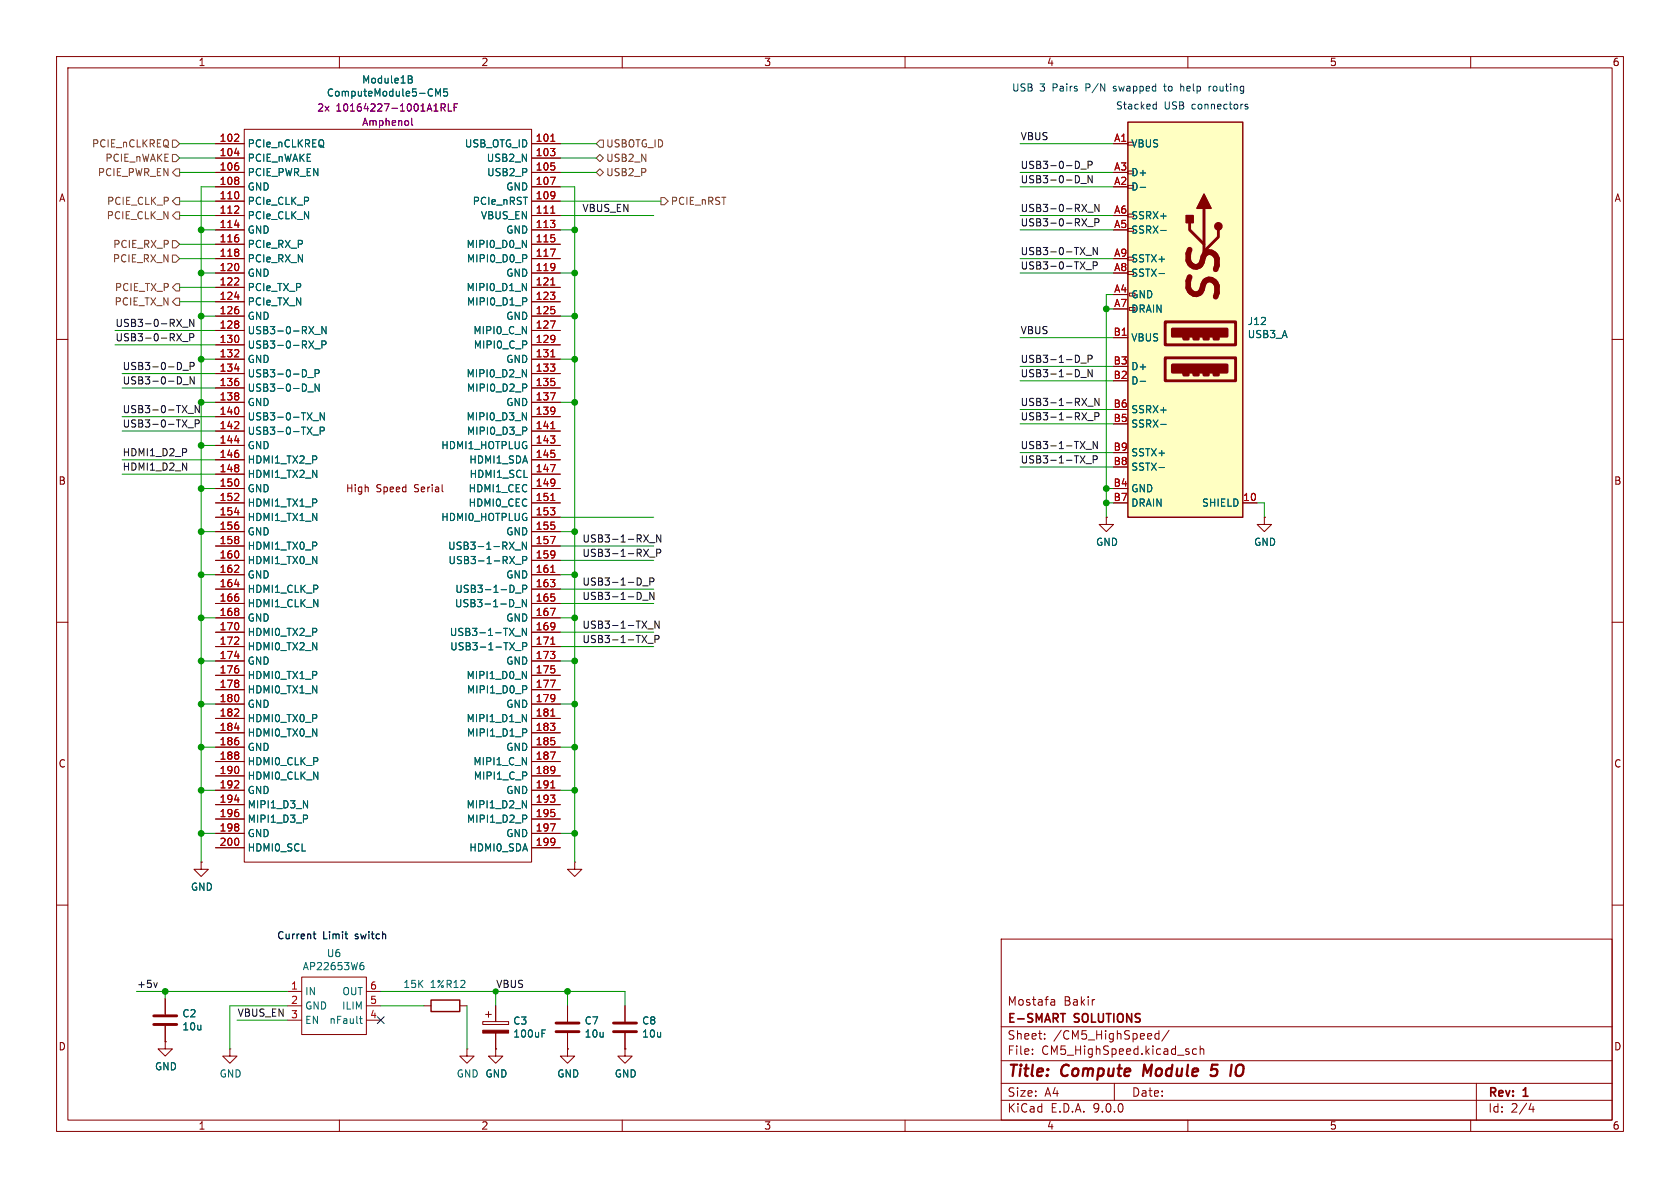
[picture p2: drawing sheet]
<svg xmlns="http://www.w3.org/2000/svg" width="297mm" height="210mm" viewBox="0 0 297 210" stroke-linecap="round" stroke-linejoin="round" font-family="sans-serif">
<g fill="none" stroke="#840000" stroke-width=".18">
<path d="M10 10h277v190h-277zM12 12h273v186h-273zM60 10v2M110 10v2M160 10v2M210 10v2M260 10v2M10 60h2M285 60h2M195.6 91.4v1.3h1.2l-1.2 1.3-1.3-1.3h1.3M195.6 91.4h.1M223.5 91.4v1.3h1.3l-1.3 1.3-1.3-1.3h1.3"/>
<path d="M223.5 91.4h.1M10 110h2M285 110h2M10 160h2M29.2 176.5v2.8M85.9 179.3h1M86.4 178.8v1M87.6 177.8v2.8M100.3 177.8v2.8M110.5 177.8v2.8M177 166h108v32h-108zM186 176.7h.2l.3 .2v.8"/>
<path d="M186.5 177.6l-.5 .1M186.5 177.1h-.5M193.4 176.7h.1M285 160h2M29.2 184.2v1.2h1.3l-1.3 1.3-1.3-1.3h1.3M29.2 184.2h.1M29.2 181.4v2.8M40.6 185.4v1.3h1.3l-1.3 1.3-1.2-1.3h1.2M40.6 185.4h.1M60 198v2M82.5 185.4v1.3h1.3l-1.3 1.3-1.2-1.3h1.2M82.5 185.4h.1"/>
<path d="M85.3 180.6h4.6v.5h-4.6zM87.6 185.4v1.3h1.3l-1.3 1.3-1.2-1.3h1.2M87.6 185.4h.1M87.6 182.6v2.8M100.3 185.4v1.3h1.3l-1.3 1.3-1.2-1.3h1.2M100.3 185.4h.1M100.3 182.6v2.8M110 198v2M110.5 185.4v1.3h1.3l-1.3 1.3-1.3-1.3h1.3M110.5 185.4h.1M110.5 182.6v2.8M160 198v2"/>
<path d="M177 194.5h108M177 191.5h108M177 187.5h108M177 181.5h108M182.5 186.3v.1M182.5 185.5v.1M184.7 183.6v.1M184.7 182.8v.1M197 191.5v3M204.9 182.2v1.5M204.9 182.8l-.4-.1-.3 .3v.4l.1 .2h.6M206.7 182.1l-1.3 2"/>
<path d="M210 198v2M211.5 185.5l-.4-.1-.3 .3v.4l.2 .2h.5M212.2 185.5l.2-.1 .3 .1 .1 .9M212.2 184.9v1.5M260 198v2M261 191.5v6.5M270.7 195l-.4 1.1h.9M271 195.6v1"/>
</g>
<path d="M202.3 188.2l-.2 2M214 190l.3 .2 .6-.1M215.3 188.2h-1l-.2 1 .3-.2 .7 .1M219.5 188.2a.77 .77 0 0 0-1 .7v1l.3 .3h.4" fill="none" stroke="#840000" stroke-width=".4"/>
<path d="M187.5 179.2h.8" fill="none" stroke="#840000" stroke-width=".3"/>
<path d="M27.2 179.6h4M27.2 181.1h4M98.3 180.8h4.1M98.3 182.4h4.1M108.5 180.8h4M108.5 182.4h4" fill="none" stroke="#840000" stroke-width=".51"/>
<path d="M85.3 182.1h4.6v.5h-4.6z" fill="#840000" stroke="#840000" stroke-width=".18"/>
<path d="M95.8 182.7h.4M95.8 182.1h.6" fill="none" stroke="#006464" stroke-width=".18"/>
<path d="M199.4 21.6h20.3v69.8h-20.3z" fill="#ffffc2"/>
<g fill="none" stroke="#840000" stroke-width=".18">
<path d="M38.1 25.4h5.1M38.1 27.9h5.1M38.1 30.5h5.1M38.1 33h5.1M38.1 35.6h5.1M38.1 38.1h5.1M43.2 22.9h50.8v129.5h-50.8zM94 25.4h5.1M94 27.9h5.1M94 30.5h5.1M94 33h5.1M94 35.6h5.1"/>
<path d="M94 38.1h5.1M196.8 25.4h2.6M199.4 30.2h1v.5h-1zM199.4 32.8h1v.5h-1zM38.1 40.6h5.1M38.1 43.2h5.1M38.1 45.7h5.1M38.1 48.3h5.1M38.1 50.8h5.1M38.1 53.3h5.1M38.1 55.9h5.1M38.1 58.4h5.1"/>
<path d="M94 40.6h5.1M94 43.2h5.1M94 45.7h5.1M94 48.3h5.1M94 50.8h5.1M94 53.3h5.1M94 55.9h5.1M94 58.4h5.1M196.8 59.7h2.6M38.1 61h5.1M38.1 63.5h5.1M38.1 66h5.1"/>
<path d="M38.1 68.6h5.1M38.1 71.1h5.1M38.1 73.7h5.1M38.1 76.2h5.1M38.1 78.7h5.1M94 61h5.1M94 63.5h5.1M94 66h5.1M94 68.6h5.1M94 71.1h5.1M94 73.7h5.1M94 76.2h5.1"/>
<path d="M94 78.7h5.1M38.1 88.9h5.1M38.1 81.3h5.1M38.1 83.8h5.1M38.1 86.4h5.1M38.1 91.4h5.1M38.1 94h5.1M38.1 96.5h5.1M38.1 99.1h5.1M94 88.9h5.1M94 81.3h5.1M94 83.8h5.1"/>
<path d="M94 86.4h5.1M94 91.4h5.1M94 94h5.1M94 96.5h5.1M94 99.1h5.1M195.6 91.4h.1M219.7 88.9h2.5M223.5 91.4h.1M38.1 101.6h5.1M38.1 104.1h5.1M38.1 106.7h5.1M38.1 109.2h5.1"/>
<path d="M38.1 111.8h5.1M38.1 114.3h5.1M38.1 116.8h5.1M38.1 119.4h5.1M94 101.6h5.1M94 104.1h5.1M94 106.7h5.1M94 109.2h5.1M94 111.8h5.1M94 114.3h5.1M94 116.8h5.1M94 119.4h5.1"/>
<path d="M38.1 121.9h5.1M38.1 124.5h5.1M38.1 127h5.1M38.1 129.5h5.1M38.1 132.1h5.1M38.1 134.6h5.1M38.1 137.2h5.1M38.1 139.7h5.1M94 121.9h5.1M94 124.5h5.1M94 127h5.1M94 129.5h5.1"/>
<path d="M94 132.1h5.1M94 134.6h5.1M94 137.2h5.1M94 139.7h5.1M35.6 152.4v1.3h1.2l-1.2 1.2-1.3-1.2h1.3M35.6 152.4h.1M38.1 142.2h5.1M38.1 144.8h5.1M38.1 147.3h5.1M38.1 149.9h5.1M94 142.2h5.1M94 144.8h5.1"/>
<path d="M94 147.3h5.1M94 149.9h5.1M101.6 152.4v1.3h1.3l-1.3 1.2-1.3-1.2h1.3M101.6 152.4h.1M29.2 176.5v2.8M50.8 177.8h2.5M50.8 175.3h2.5M53.3 172.7h11.5v10.2h-11.5zM64.8 177.8h2.5M64.8 175.3h2.5M74.9 177.8h1.3M81.3 177.8h1.2"/>
<path d="M87.6 177.8v2.8M100.3 177.8v2.8M110.5 177.8v2.8M29.2 184.2h.1M29.2 181.4v2.8M50.8 180.3h2.5M64.8 180.3h2.5M87.6 185.4h.1M87.6 182.6v2.8M100.3 185.4h.1M100.3 182.6v2.8M110.5 185.4h.1"/>
<path d="M110.5 182.6v2.8"/>
</g>
<g fill="none" stroke="#840000" stroke-width=".51">
<path d="M210.3 39.4v1.2l2.6 2.6M212.9 36.8v8.9M206 56.9h12.4v4.1h-12.4zM209.3 59.7h.8v.2h-.8zM211.1 59.7h.7v.2h-.7zM212.9 59.7h.7v.2h-.7zM214.6 59.7h.8v.2h-.8zM215.4 40.6v1.3l-2.5 2.6M206 63.2h12.4v4.1h-12.4zM209.3 66h.8v.3h-.8zM211.1 66h.7v.3h-.7zM212.9 66h.7v.3h-.7z"/>
<path d="M214.6 66h.8v.3h-.8z"/>
</g>
<g fill="#840000" stroke="#840000" stroke-width=".51">
<path d="M207.3 58.2h9.6v1.2h-9.6z"/>
<path d="M207.3 64.5h9.6v1.3h-9.6z"/>
</g>
<g fill="#840000" stroke="#840000" stroke-width=".25">
<path d="M209.7 38.1h1.2v1.3h-1.2z"/>
<path d="M212.9 34.3l1.2 2.5h-2.5z"/>
<circle cx="215.4" cy="40" r=".63"/>
</g>
<path d="M199.4 21.6h20.3v69.8h-20.3zM76.2 176.8h5.1v2h-5.1z" fill="none" stroke="#840000" stroke-width=".25"/>
<g fill="none" stroke="#006464" stroke-width=".18">
<path d="M72.2 13.4l.6 .1v.3l-.2 .2M72.2 14h.4M72.6 14l.3 .3-.1 .3-.6 .1M77 17v-1.3l.4 .9 .5-.9v1.3M79.1 15.7h-.6l-.1 .6 .2-.1 .4 .1 .1 .1v.5l-.2 .1-.5-.1M201.6 33.1h.9M55.6 59.1h1M57.6 57.7v1.3l-.7-1.3v1.3M92.3 42.5l.8 1.3v-1.3M92.3 50.1l.8 1.3v-1.3M93 45.1l.1 .2-.1 .3M93 52.7l.1 .2-.1 .4"/>
<path d="M204.9 48.4h1M205.2 40.7h1M54.4 66.7h1M54.4 69.3h1M55.3 74.4h1M55.3 76.9h1M55.6 61.7h1M55.7 66h.6l.1-.2v-.3l-.7-.2v1.3M56.4 67.9v1.3l-.7-1.3v1.3M56.6 76.2l.6-.1 .1-.2v-.3l-.7-.1v1.3M56.9 60.9h.6l.1-.2v-.3l-.7-.1v1.2M57.3 73v1.2l-.7-1.2v1.2"/>
<path d="M92.3 65.3l.8 1.3v-1.3M92.3 73l.8 1.2v-1.2M93 68l.1 .1-.1 .4M93 75.6l.1 .2-.1 .3M201.6 67.4h.9M205.2 75h1M91.1 97.2h.9M91.1 99.8h1M92.4 99h.6l.1-.2v-.3l-.7-.1v1.2M93.1 95.8v1.3l-.8-1.3v1.3M204.9 82.6h1M91.1 107.4h.9"/>
<path d="M91.1 112.5h.9M91.1 104.8h1M91.1 115h1M92.3 118.7l.8 1.3v-1.3M92.4 104.1h.6l.1-.2v-.3l-.7-.2v1.3M92.4 114.3l.6-.1 .1-.2v-.3l-.7-.1v1.3M93.1 106v1.3l-.8-1.3v1.3M93.1 111.1v1.2l-.8-1.2v1.2M92.3 126.3l.8 1.3v-1.3M93 121.3l.1 .2-.1 .3M93 128.9l.1 .2-.1 .4M53.6 141.5l.8 1.3v-1.3"/>
<path d="M54.3 144.2l.1 .1-.1 .4M92.3 141.5l.8 1.3v-1.3M93 144.2l.1 .1-.1 .4M63.7 179.6v1.1l.3 .2M63.9 170.6h.2l.2 .3v.4l-.4 .1M64.2 170.1l-.3 .1M63.6 180.1h.4M95.8 182.7h.4M95.8 182.1h.6"/>
</g>
<g fill="none" stroke="#a90000" stroke-width=".18">
<path d="M41.4 25h.8M41.4 37.7h.8M41.5 27.1h.8M41.5 39.8h.8M42.2 23.8v.5M42.2 36.5v.5M97.3 31.3h.9l-.6 1.3M97.4 25h.7M97.4 37.7h.7M41.4 50.4h.8M41.5 52.5h.8M42.2 49.2v.5"/>
<path d="M97.3 44h.9l-.6 1.3M97.3 56.7h.9l-.6 1.3M97.4 50.4h.7M41.4 63.1h.8M41.4 75.8h.8M41.5 65.2h.8M41.5 77.9h.8M42.2 61.9v.5M42.2 74.6v.5M97.3 69.4h.9l-.6 1.3M97.4 63.1h.7M97.4 75.8h.7"/>
<path d="M41.4 88.5h.8M41.5 90.6h.8M42.2 87.3v.5M97.3 82.1h.9l-.6 1.3M97.3 94.8h.9l-.6 1.3M97.4 88.5h.7M41.4 101.2h.8M41.4 113.9h.8M41.5 103.3h.8M41.5 116h.8M42.2 100v.5M42.2 112.7v.5"/>
<path d="M97.3 107.5h.9l-.6 1.3M97.4 101.2h.7M97.4 113.9h.7M41.4 126.6h.8M41.4 139.3h.8M41.5 128.7h.8M42.2 125.4v.5M42.2 138.1v.5M97.3 120.2h.9l-.6 1.3M97.3 132.9h.9l-.6 1.3M97.4 126.6h.7M97.4 139.3h.7"/>
<path d="M41.5 141.4h.8M97.3 145.6h.9l-.6 1.3"/>
</g>
<path d="M78 19h.6l.1-.2-.1-.3-.6-.1v1.2M78.3 19l.4 .6M79.3 18.4v1.2h.6M80.3 19h.4M80.9 18.4h-.6v1.2M72.8 20.9v1.1l.2 .2" fill="none" stroke="#840084" stroke-width=".18"/>
<g fill="none" stroke="#725600" stroke-width=".18">
<path d="M30.5 35.6l.6-.7h.6v1.3h-.6zM30.5 30.5l.6-.7h.6v1.3h-.6zM30.5 38.1l.6-.6h.6v1.2h-.6zM30.5 27.3h.6l.6 .6-.6 .7h-.6zM30.5 24.8h.6l.6 .6-.6 .6h-.6zM105.4 30.5l.6-.7 .7 .7-.7 .6zM105.4 27.9l.6-.6 .7 .6-.7 .7zM106 24.8h.7v1.2h-.7l-.6-.6zM116.8 34.9h.7l.6 .7-.6 .6h-.7zM30.5 42.5h.6l.6 .7-.6 .6h-.6zM30.5 53.3l.6-.6h.6v1.3h-.6zM30.5 45.1h.6l.6 .6-.6 .7h-.6z"/>
<path d="M30.5 50.8l.6-.6h.6v1.2h-.6z"/>
</g>
<g fill="none" stroke="#0f0f0f" stroke-width=".18">
<path d="M191.1 32.4h1M191.1 29.9h1M192.3 37.5h1M192.4 29.2l.6-.1 .1-.2-.1-.3-.6-.1v1.3M193.1 31v1.3l-.7-1.3v1.3M193.6 39.3h.6l.1-.2-.1-.3-.6-.1v1.2M194.3 36.1v1.3l-.7-1.3v1.3M32.3 57.8h.9M33.5 59.7l.6-.1 .2-.2-.1-.3-.7-.1v1.3M34.3 56.4v1.3l-.8-1.3v1.3M192 45.1h1M192 47.7h1"/>
<path d="M192.3 40.1h1M193.3 47l.6-.1 .1-.2-.1-.3-.6-.1v1.3M194 43.7v1.3l-.7-1.3v1.3M32.3 60.4h.9M32.3 68h1M32.3 65.5h1M33.2 73.1h1M33.2 75.6h1M33.6 64.7h.6l.1-.2v-.3l-.7-.1v1.2M34.3 66.6v1.3l-.7-1.3v1.3M34.5 74.9l.6-.1 .1-.1v-.4l-.7-.1v1.3M35.2 71.7v1.3l-.7-1.3v1.3"/>
<path d="M191.1 64.2h1M191.1 66.7h1M192 79.4h1M192.3 74.3h1M192.3 71.8h1M192.4 63.5l.6-.1 .1-.2-.1-.3-.6-.1v1.3M193.1 65.3v1.3l-.7-1.3v1.3M193.6 73.6h.6l.1-.2-.1-.3-.6-.1v1.2M194 78v1.3l-.7-1.3v1.3M194.3 70.4v1.3l-.7-1.3v1.3M114.8 95.9h1M114.8 98.5h1"/>
<path d="M116.1 97.8l.6-.1 .1-.2v-.3l-.7-.1v1.3M116.8 94.5v1.3l-.7-1.3v1.3M192 82h1M193.3 81.2h.6l.1-.2-.1-.3-.6-.1v1.2M113.6 103.6h1M113.6 106.1h1M114.5 111.2h1M114.5 113.7h1M114.9 102.8h.6l.1-.2-.1-.3-.6-.1v1.2M115.6 104.7v1.3l-.7-1.3v1.3M115.8 113l.6-.1 .1-.1v-.4l-.7-.1v1.3M116.5 109.8v1.3l-.7-1.3v1.3"/>
<path d="M27.8 173.7l-.3 .9"/>
</g>
<g fill="none" stroke="#009600" stroke-width=".18">
<path d="M31.7 38.1h6.4M31.7 35.6h6.4M31.7 27.9h6.4M31.7 30.5h6.4M31.7 25.4h6.4M38.1 33h-2.5v119.4M99.1 33h2.5v119.4M99.1 38.1h16.5M99.1 35.6h17.7M99.1 27.9h6.3M99.1 30.5h6.3M99.1 25.4h6.3"/>
<path d="M180.3 38.1h16.5M180.3 30.5h16.5M180.3 25.4h16.5M180.3 33h16.5M20.3 58.4h17.8M31.7 43.2h6.4M31.7 45.7h6.4M31.7 53.3h6.4M31.7 50.8h6.4M35.6 40.6h2.5M35.6 48.3h2.5M35.6 55.9h2.5"/>
<path d="M99.1 40.6h2.5M99.1 48.3h2.5M99.1 55.9h2.5M180.3 40.6h16.5M180.3 48.3h16.5M180.3 59.7h16.5M180.3 45.7h16.5M195.6 54.6h1.2M196.8 52.1h-1.2v39.3M20.3 61h17.8M21.6 73.7h16.5M21.6 66h16.5"/>
<path d="M21.6 68.6h16.5M21.6 76.2h16.5M35.6 71.1h2.5M35.6 63.5h2.5M35.6 78.7h2.5M99.1 71.1h2.5M99.1 63.5h2.5M180.3 72.4h16.5M180.3 64.8h16.5M180.3 67.3h16.5M180.3 74.9h16.5M21.6 81.3h16.5"/>
<path d="M21.6 83.8h16.5M35.6 86.4h2.5M35.6 94h2.5M99.1 91.4h16.5M99.1 94h2.5M99.1 99.1h16.5M99.1 96.5h16.5M180.3 82.6h16.5M180.3 80h16.5M195.6 86.4h1.2M195.6 88.9h1.2M222.2 88.9h1.3v2.5"/>
<path d="M35.6 101.6h2.5M35.6 116.8h2.5M35.6 109.2h2.5M99.1 114.3h16.5M99.1 111.8h16.5M99.1 101.6h2.5M99.1 116.8h2.5M99.1 109.2h2.5M99.1 104.1h16.5M99.1 106.7h16.5M35.6 139.7h2.5M35.6 132.1h2.5"/>
<path d="M35.6 124.5h2.5M99.1 139.7h2.5M99.1 132.1h2.5M99.1 124.5h2.5M35.6 147.3h2.5M99.1 147.3h2.5M24.1 175.3h26.7M29.2 175.3v1.2M50.8 177.8h-10.2v7.6M67.3 175.3h43.2v2.5M67.3 177.8h7.6M82.5 177.8v7.6"/>
<path d="M87.6 175.3v2.5M100.3 175.3v2.5M41.9 180.3h8.9"/>
</g>
<path d="M66.7 179.7l1.2 1.2M67.9 179.7l-1.2 1.2" fill="none" stroke="#000084" stroke-width=".18"/>
<g fill="none" stroke="#0000c2" stroke-width=".18">
<path d="M204.1 18.4l.3 .1M204.4 18v1.3M204.4 19.2l-.3 .1M205.7 15.2h.5M205.9 14.8v1.2M208.7 14.8v1.3M209.1 15.2l-.4 .2M213.8 15.2v.9M214.1 15.2l-.3 .3M220.6 18.5l-.3-.1-.2 .2 .1 .2 .4 .1v.3h-.5M55.4 165.1h.4M55.5 164.7v1.1l.3 .2"/>
<path d="M61 165.1h.5M61.3 166h.2"/>
</g>
<g fill="#009600" stroke="#009600" stroke-width=".18">
<circle cx="101.6" cy="139.7" r=".51"/>
<circle cx="100.3" cy="175.3" r=".51"/>
<circle cx="87.6" cy="175.3" r=".46"/>
<circle cx="101.6" cy="147.3" r=".51"/>
<circle cx="29.2" cy="175.3" r=".51"/>
<circle cx="101.6" cy="63.5" r=".51"/>
<circle cx="101.6" cy="71.1" r=".51"/>
<circle cx="101.6" cy="40.6" r=".51"/>
<circle cx="101.6" cy="132.1" r=".51"/>
<circle cx="101.6" cy="55.9" r=".51"/>
<circle cx="101.6" cy="48.3" r=".51"/>
<circle cx="35.6" cy="132.1" r=".51"/>
<circle cx="35.6" cy="139.7" r=".51"/>
<circle cx="35.6" cy="147.3" r=".51"/>
<circle cx="35.6" cy="94" r=".51"/>
<circle cx="35.6" cy="101.6" r=".51"/>
<circle cx="35.6" cy="78.7" r=".51"/>
<circle cx="35.6" cy="86.4" r=".51"/>
<circle cx="35.6" cy="109.2" r=".51"/>
<circle cx="35.6" cy="116.8" r=".51"/>
<circle cx="35.6" cy="124.5" r=".51"/>
<circle cx="35.6" cy="71.1" r=".51"/>
<circle cx="35.6" cy="48.3" r=".51"/>
<circle cx="35.6" cy="55.9" r=".51"/>
<circle cx="35.6" cy="63.5" r=".51"/>
<circle cx="35.6" cy="40.6" r=".51"/>
<circle cx="195.6" cy="54.6" r=".51"/>
<circle cx="195.6" cy="86.4" r=".51"/>
<circle cx="195.6" cy="88.9" r=".51"/>
<circle cx="101.6" cy="101.6" r=".51"/>
<circle cx="101.6" cy="109.2" r=".51"/>
<circle cx="101.6" cy="124.5" r=".51"/>
<circle cx="101.6" cy="94" r=".51"/>
<circle cx="101.6" cy="116.8" r=".51"/>
</g>
<text font-size="7.1" fill="#840000" x="216.9" y="54.4" transform="rotate(-90 216.9 54.4)">SS</text>
<g font-size="2.8" fill="#840000">
<text x="178" y="190.9">Title:</text>
<text x="187.7" y="190.9">Compute</text>
<text x="202.9" y="190.9">Module</text>
<text x="215.7" y="190.9">5</text>
<text x="220" y="190.9">IO</text>
</g>
<g font-size="2.1" fill="#840000">
<text x="178" y="178">Mostafa</text>
<text x="188" y="178">Bakir</text>
<text x="178" y="184">Sheet:</text>
<text x="178" y="181.2">E-SMART</text>
<text x="186.2" y="184">/CM5_HighSpeed/</text>
<text x="190" y="181.2">SOLUTIONS</text>
<text x="178" y="186.7">File:</text>
<text x="184.1" y="186.7">CM5_HighSpeed.kicad_sch</text>
<text x="178" y="196.9">KiCad</text>
<text x="178" y="194.1">Size:</text>
<text x="184.7" y="194.1">A4</text>
<text x="185.7" y="196.9">E.D.A.</text>
<text x="193.3" y="196.9">9.0.0</text>
<text x="200" y="194.1">Date:</text>
<text x="263" y="194.3">Rev:</text>
<text x="263" y="196.9">Id:</text>
<text x="267.1" y="196.9">2/4</text>
<text x="269.4" y="194.3">1</text>
</g>
<g font-size="1.8" fill="#840000">
<text x="35" y="11.9">1</text>
<text x="85" y="11.9">2</text>
<text x="135" y="11.9">3</text>
<text x="185" y="11.9">4</text>
<text x="235" y="11.9">5</text>
<text x="285" y="11.9">6</text>
<text x="10.3" y="35.9">A</text>
<text x="285.3" y="35.9">A</text>
<text x="10.3" y="85.9">B</text>
<text x="61.1" y="87.2">High</text>
<text x="66.5" y="87.2">Speed</text>
<text x="73.3" y="87.2">Serial</text>
<text x="285.3" y="85.9">B</text>
<text x="10.3" y="135.9">C</text>
<text x="285.3" y="135.9">C</text>
<text x="10.3" y="185.9">D</text>
<text x="285.3" y="185.9">D</text>
<text x="35" y="199.9">1</text>
<text x="85" y="199.9">2</text>
<text x="135" y="199.9">3</text>
<text x="185" y="199.9">4</text>
<text x="235" y="199.9">5</text>
<text x="285" y="199.9">6</text>
</g>
<g font-size="1.8" fill="#006464">
<text x="57.7" y="17.3">ComputeModule5-CM5</text>
<text x="63.9" y="15">Module1B</text>
<text x="43.7" y="26.3">PCIe_nCLKREQ</text>
<text x="43.7" y="28.8">PCIE_nWAKE</text>
<text x="82.1" y="26.3">USB_OTG_ID</text>
<text x="86" y="28.8">USB2_N</text>
<text x="199.9" y="26.3">VBUS</text>
<text x="43.7" y="31.3">PCIE_PWR_EN</text>
<text x="43.7" y="33.9">GND</text>
<text x="86" y="31.3">USB2_P</text>
<text x="89.4" y="33.9">GND</text>
<text x="199.9" y="31.3">D+</text>
<text x="199.9" y="33.9">D-</text>
<text x="43.7" y="36.4">PCIe_CLK_P</text>
<text x="43.7" y="39">PCIe_CLK_N</text>
<text x="43.7" y="41.5">GND</text>
<text x="83.5" y="36.4">PCIe_nRST</text>
<text x="84.9" y="39">VBUS_EN</text>
<text x="89.4" y="41.5">GND</text>
<text x="199.9" y="39">SSRX+</text>
<text x="199.9" y="41.5">SSRX-</text>
<text x="43.7" y="44">PCIe_RX_P</text>
<text x="43.7" y="46.6">PCIe_RX_N</text>
<text x="82.4" y="44">MIPI0_D0_N</text>
<text x="82.4" y="46.6">MIPI0_D0_P</text>
<text x="199.9" y="46.6">SSTX+</text>
<text x="43.7" y="49.1">GND</text>
<text x="43.7" y="51.7">PCIe_TX_P</text>
<text x="82.4" y="51.7">MIPI0_D1_N</text>
<text x="89.4" y="49.1">GND</text>
<text x="199.9" y="49.1">SSTX-</text>
<text x="199.9" y="52.9">GND</text>
<text x="43.7" y="54.2">PCIe_TX_N</text>
<text x="43.7" y="56.7">GND</text>
<text x="43.7" y="59.3">USB3-0-RX_N</text>
<text x="82.4" y="54.2">MIPI0_D1_P</text>
<text x="83.6" y="59.3">MIPI0_C_N</text>
<text x="89.4" y="56.7">GND</text>
<text x="199.9" y="55.5">DRAIN</text>
<text x="220.5" y="60">USB3_A</text>
<text x="220.5" y="57.7">J12</text>
<text x="43.7" y="61.8">USB3-0-RX_P</text>
<text x="43.7" y="64.4">GND</text>
<text x="83.7" y="61.8">MIPI0_C_P</text>
<text x="89.4" y="64.4">GND</text>
<text x="199.9" y="60.6">VBUS</text>
<text x="199.9" y="65.6">D+</text>
<text x="43.7" y="66.9">USB3-0-D_P</text>
<text x="43.7" y="69.4">USB3-0-D_N</text>
<text x="43.7" y="72">GND</text>
<text x="82.4" y="66.9">MIPI0_D2_N</text>
<text x="82.4" y="69.4">MIPI0_D2_P</text>
<text x="89.4" y="72">GND</text>
<text x="199.9" y="68.2">D-</text>
<text x="43.7" y="74.5">USB3-0-TX_N</text>
<text x="43.7" y="77.1">USB3-0-TX_P</text>
<text x="82.4" y="74.5">MIPI0_D3_N</text>
<text x="82.4" y="77.1">MIPI0_D3_P</text>
<text x="199.9" y="73.3">SSRX+</text>
<text x="199.9" y="75.8">SSRX-</text>
<text x="43.7" y="79.6">GND</text>
<text x="43.7" y="82.1">HDMI1_TX2_P</text>
<text x="77.9" y="79.6">HDMI1_HOTPLUG</text>
<text x="82.9" y="82.1">HDMI1_SDA</text>
<text x="199.9" y="80.9">SSTX+</text>
<text x="199.9" y="83.4">SSTX-</text>
<text x="43.7" y="84.7">HDMI1_TX2_N</text>
<text x="43.7" y="87.2">GND</text>
<text x="43.7" y="89.8">HDMI1_TX1_P</text>
<text x="82.7" y="87.2">HDMI1_CEC</text>
<text x="82.7" y="89.8">HDMI0_CEC</text>
<text x="82.9" y="84.7">HDMI1_SCL</text>
<text x="199.9" y="87.2">GND</text>
<text x="199.9" y="89.8">DRAIN</text>
<text x="212.4" y="89.8">SHIELD</text>
<text x="43.7" y="92.3">HDMI1_TX1_N</text>
<text x="43.7" y="94.8">GND</text>
<text x="77.9" y="92.3">HDMI0_HOTPLUG</text>
<text x="89.4" y="94.8">GND</text>
<text x="43.7" y="97.4">HDMI1_TX0_P</text>
<text x="43.7" y="99.9">HDMI1_TX0_N</text>
<text x="79.1" y="97.4">USB3-1-RX_N</text>
<text x="79.2" y="99.9">USB3-1-RX_P</text>
<text x="193.7" y="96.7">GND</text>
<text x="221.6" y="96.7">GND</text>
<text x="43.7" y="102.5">GND</text>
<text x="43.7" y="105">HDMI1_CLK_P</text>
<text x="43.7" y="107.5">HDMI1_CLK_N</text>
<text x="80.3" y="107.5">USB3-1-D_N</text>
<text x="80.4" y="105">USB3-1-D_P</text>
<text x="89.4" y="102.5">GND</text>
<text x="43.7" y="110.1">GND</text>
<text x="43.7" y="112.6">HDMI0_TX2_P</text>
<text x="79.4" y="112.6">USB3-1-TX_N</text>
<text x="89.4" y="110.1">GND</text>
<text x="43.7" y="115.2">HDMI0_TX2_N</text>
<text x="43.7" y="117.7">GND</text>
<text x="79.5" y="115.2">USB3-1-TX_P</text>
<text x="89.4" y="117.7">GND</text>
<text x="43.7" y="120.2">HDMI0_TX1_P</text>
<text x="43.7" y="122.8">HDMI0_TX1_N</text>
<text x="43.7" y="125.3">GND</text>
<text x="82.4" y="120.2">MIPI1_D0_N</text>
<text x="82.4" y="122.8">MIPI1_D0_P</text>
<text x="89.4" y="125.3">GND</text>
<text x="43.7" y="127.9">HDMI0_TX0_P</text>
<text x="43.7" y="130.4">HDMI0_TX0_N</text>
<text x="82.4" y="127.9">MIPI1_D1_N</text>
<text x="82.4" y="130.4">MIPI1_D1_P</text>
<text x="43.7" y="132.9">GND</text>
<text x="43.7" y="135.5">HDMI0_CLK_P</text>
<text x="83.6" y="135.5">MIPI1_C_N</text>
<text x="89.4" y="132.9">GND</text>
<text x="43.7" y="138">HDMI0_CLK_N</text>
<text x="43.7" y="140.6">GND</text>
<text x="43.7" y="143.1">MIPI1_D3_N</text>
<text x="82.4" y="143.1">MIPI1_D2_N</text>
<text x="83.7" y="138">MIPI1_C_P</text>
<text x="89.4" y="140.6">GND</text>
<text x="43.7" y="145.6">MIPI1_D3_P</text>
<text x="43.7" y="148.2">GND</text>
<text x="82.4" y="145.6">MIPI1_D2_P</text>
<text x="89.4" y="148.2">GND</text>
<text x="43.7" y="150.7">HDMI0_SCL</text>
<text x="82.9" y="150.7">HDMI0_SDA</text>
<text x="33.7" y="157.7">GND</text>
<text x="53.4" y="171.7">AP22653W6</text>
<text x="57.7" y="169.4">U6</text>
<text x="53.8" y="176.1">IN</text>
<text x="53.8" y="178.7">GND</text>
<text x="60.4" y="178.7">ILIM</text>
<text x="60.4" y="176.1">OUT</text>
<text x="71.2" y="174.9">15K</text>
<text x="76.1" y="174.9">1%R12</text>
<text x="32.1" y="180">C2</text>
<text x="32.1" y="182.3">10u</text>
<text x="53.8" y="181.2">EN</text>
<text x="58.1" y="181.2">nFault</text>
<text x="90.6" y="181.3">C3</text>
<text x="90.6" y="183.6">100uF</text>
<text x="103.3" y="181.3">C7</text>
<text x="103.3" y="183.6">10u</text>
<text x="113.4" y="181.3">C8</text>
<text x="113.4" y="183.6">10u</text>
<text x="27.3" y="189.4">GND</text>
<text x="38.7" y="190.7">GND</text>
<text x="80.6" y="190.7">GND GND</text>
<text x="85.7" y="190.7">GND</text>
<text x="98.4" y="190.7">GND</text>
<text x="108.6" y="190.7">GND</text>
</g>
<g font-size="1.8" fill="#0000c2">
<text x="178.8" y="16.3">USB</text>
<text x="183.8" y="16.3">3</text>
<text x="186.2" y="16.3">Pairs</text>
<text x="192.2" y="16.3">P/N</text>
<text x="197.3" y="16.3">swapped</text>
<text x="206.5" y="16.3">to</text>
<text x="209.5" y="16.3">help</text>
<text x="214.8" y="16.3">routing</text>
<text x="197.2" y="19.4">Stacked</text>
<text x="205.8" y="19.4">USB</text>
<text x="210.8" y="19.4">connectors</text>
<text x="48.9" y="166.1">Current</text>
<text x="57" y="166.1">Limit</text>
<text x="62.9" y="166.1">switch</text>
</g>
<g font-size="1.8" fill="#840084">
<text x="56" y="19.9">2x</text>
<text x="59.4" y="19.9">10164227-1001A1RLF</text>
<text x="63.9" y="22.5">Amphenol</text>
</g>
<g font-size="1.8" fill="#725600">
<text x="16.2" y="26.3">PCIE_nCLKREQ</text>
<text x="18.5" y="28.8">PCIE_nWAKE</text>
<text x="107.1" y="26.3">USBOTG_ID</text>
<text x="107.1" y="28.8">USB2_N</text>
<text x="17.2" y="31.3">PCIE_PWR_EN</text>
<text x="107.1" y="31.3">USB2_P</text>
<text x="18.8" y="39">PCIE_CLK_N</text>
<text x="18.8" y="36.4">PCIE_CLK_P</text>
<text x="118.5" y="36.4">PCIE_nRST</text>
<text x="19.9" y="46.6">PCIE_RX_N</text>
<text x="19.9" y="44">PCIE_RX_P</text>
<text x="20.2" y="51.7">PCIE_TX_P</text>
<text x="20.2" y="54.2">PCIE_TX_N</text>
</g>
<g font-size="1.8" fill="#a90000">
<text x="38.7" y="25.1">102</text>
<text x="38.7" y="27.7">104</text>
<text x="94.6" y="25.1">101</text>
<text x="94.6" y="27.7">103</text>
<text x="196.9" y="25.1">A1</text>
<text x="38.7" y="30.2">106</text>
<text x="38.7" y="32.8">108</text>
<text x="38.7" y="35.3">110</text>
<text x="94.6" y="30.2">105</text>
<text x="94.6" y="32.8">107</text>
<text x="94.6" y="35.3">109</text>
<text x="196.9" y="30.2">A3</text>
<text x="196.9" y="32.8">A2</text>
<text x="38.7" y="37.8">112</text>
<text x="38.7" y="40.4">114</text>
<text x="94.6" y="37.8">111</text>
<text x="94.6" y="40.4">113</text>
<text x="196.9" y="37.8">A6</text>
<text x="196.9" y="40.4">A5</text>
<text x="38.7" y="42.9">116</text>
<text x="38.7" y="45.5">118</text>
<text x="94.6" y="42.9">115</text>
<text x="94.6" y="45.5">117</text>
<text x="196.9" y="45.5">A9</text>
<text x="38.7" y="48">120</text>
<text x="38.7" y="50.5">122</text>
<text x="38.7" y="53.1">124</text>
<text x="94.6" y="48">119</text>
<text x="94.6" y="50.5">121</text>
<text x="94.6" y="53.1">123</text>
<text x="196.9" y="48">A8</text>
<text x="196.9" y="51.8">A4</text>
<text x="38.7" y="55.6">126</text>
<text x="38.7" y="58.2">128</text>
<text x="94.6" y="55.6">125</text>
<text x="94.6" y="58.2">127</text>
<text x="196.8" y="59.4">B1</text>
<text x="196.9" y="54.4">A7</text>
<text x="38.7" y="60.7">130</text>
<text x="38.7" y="63.2">132</text>
<text x="38.7" y="65.8">134</text>
<text x="94.6" y="60.7">129</text>
<text x="94.6" y="63.2">131</text>
<text x="94.6" y="65.8">133</text>
<text x="196.8" y="64.5">B3</text>
<text x="38.7" y="68.3">136</text>
<text x="38.7" y="70.9">138</text>
<text x="94.6" y="68.3">135</text>
<text x="94.6" y="70.9">137</text>
<text x="196.8" y="67.1">B2</text>
<text x="38.7" y="73.4">140</text>
<text x="38.7" y="75.9">142</text>
<text x="94.6" y="73.4">139</text>
<text x="94.6" y="75.9">141</text>
<text x="196.8" y="72.1">B6</text>
<text x="196.8" y="74.7">B5</text>
<text x="38.7" y="78.5">144</text>
<text x="38.7" y="81">146</text>
<text x="38.7" y="83.6">148</text>
<text x="94.6" y="78.5">143</text>
<text x="94.6" y="81">145</text>
<text x="94.6" y="83.6">147</text>
<text x="196.8" y="79.8">B9</text>
<text x="196.8" y="82.3">B8</text>
<text x="38.7" y="86.1">150</text>
<text x="38.7" y="88.6">152</text>
<text x="94.6" y="86.1">149</text>
<text x="94.6" y="88.6">151</text>
<text x="196.8" y="86.1">B4</text>
<text x="196.8" y="88.6">B7</text>
<text x="219.7" y="88.6">10</text>
<text x="38.7" y="91.2">154</text>
<text x="38.7" y="93.7">156</text>
<text x="94.6" y="91.2">153</text>
<text x="94.6" y="93.7">155</text>
<text x="38.7" y="96.3">158</text>
<text x="38.7" y="98.8">160</text>
<text x="38.7" y="101.3">162</text>
<text x="94.6" y="96.3">157</text>
<text x="94.6" y="98.8">159</text>
<text x="94.6" y="101.3">161</text>
<text x="38.7" y="103.9">164</text>
<text x="38.7" y="106.4">166</text>
<text x="94.6" y="103.9">163</text>
<text x="94.6" y="106.4">165</text>
<text x="38.7" y="109">168</text>
<text x="38.7" y="111.5">170</text>
<text x="94.6" y="109">167</text>
<text x="94.6" y="111.5">169</text>
<text x="38.7" y="114">172</text>
<text x="38.7" y="116.6">174</text>
<text x="38.7" y="119.1">176</text>
<text x="94.6" y="114">171</text>
<text x="94.6" y="116.6">173</text>
<text x="94.6" y="119.1">175</text>
<text x="38.7" y="121.7">178</text>
<text x="38.7" y="124.2">180</text>
<text x="94.6" y="121.7">177</text>
<text x="94.6" y="124.2">179</text>
<text x="38.7" y="126.7">182</text>
<text x="38.7" y="129.3">184</text>
<text x="38.7" y="131.8">186</text>
<text x="94.6" y="126.7">181</text>
<text x="94.6" y="129.3">183</text>
<text x="94.6" y="131.8">185</text>
<text x="38.7" y="134.4">188</text>
<text x="38.7" y="136.9">190</text>
<text x="94.6" y="134.4">187</text>
<text x="94.6" y="136.9">189</text>
<text x="38.7" y="139.4">192</text>
<text x="38.7" y="142">194</text>
<text x="94.6" y="139.4">191</text>
<text x="94.6" y="142">193</text>
<text x="38.7" y="144.5">196</text>
<text x="38.7" y="147.1">198</text>
<text x="38.7" y="149.6">200</text>
<text x="94.6" y="144.5">195</text>
<text x="94.6" y="147.1">197</text>
<text x="94.6" y="149.6">199</text>
<text x="51.4" y="175">1</text>
<text x="51.4" y="177.5">2</text>
<text x="65.3" y="175">6</text>
<text x="65.3" y="177.5">5</text>
<text x="65.3" y="180.1">4</text>
</g>
<g font-size="1.8" fill="#0f0f0f">
<text x="180.3" y="29.9">USB3-0-D_P</text>
<text x="180.3" y="24.9">VBUS</text>
<text x="180.3" y="32.5">USB3-0-D_N</text>
<text x="102.9" y="37.6">VBUS_EN</text>
<text x="180.3" y="40.1">USB3-0-RX_P</text>
<text x="180.3" y="37.6">USB3-0-RX_N</text>
<text x="180.3" y="45.2">USB3-0-TX_N</text>
<text x="180.3" y="47.7">USB3-0-TX_P</text>
<text x="20.3" y="57.9">USB3-0-RX_N</text>
<text x="180.3" y="59.2">VBUS</text>
<text x="20.3" y="60.4">USB3-0-RX_P</text>
<text x="21.6" y="65.5">USB3-0-D_P</text>
<text x="180.3" y="64.2">USB3-1-D_P</text>
<text x="21.6" y="68">USB3-0-D_N</text>
<text x="180.3" y="71.9">USB3-1-RX_N</text>
<text x="180.3" y="66.8">USB3-1-D_N</text>
<text x="21.6" y="73.1">USB3-0-TX_N</text>
<text x="21.6" y="75.7">USB3-0-TX_P</text>
<text x="180.3" y="74.4">USB3-1-RX_P</text>
<text x="21.6" y="80.7">HDMI1_D2_P</text>
<text x="21.6" y="83.3">HDMI1_D2_N</text>
<text x="180.3" y="79.5">USB3-1-TX_N</text>
<text x="180.3" y="82">USB3-1-TX_P</text>
<text x="102.9" y="96">USB3-1-RX_N</text>
<text x="102.9" y="98.5">USB3-1-RX_P</text>
<text x="102.9" y="103.6">USB3-1-D_P</text>
<text x="102.9" y="106.1">USB3-1-D_N</text>
<text x="102.9" y="111.2">USB3-1-TX_N</text>
<text x="102.9" y="113.8">USB3-1-TX_P</text>
<text x="24.1" y="174.7">+5v</text>
<text x="41.9" y="179.8">VBUS_EN 3</text>
<text x="87.6" y="174.7">VBUS</text>
</g>
</svg>
